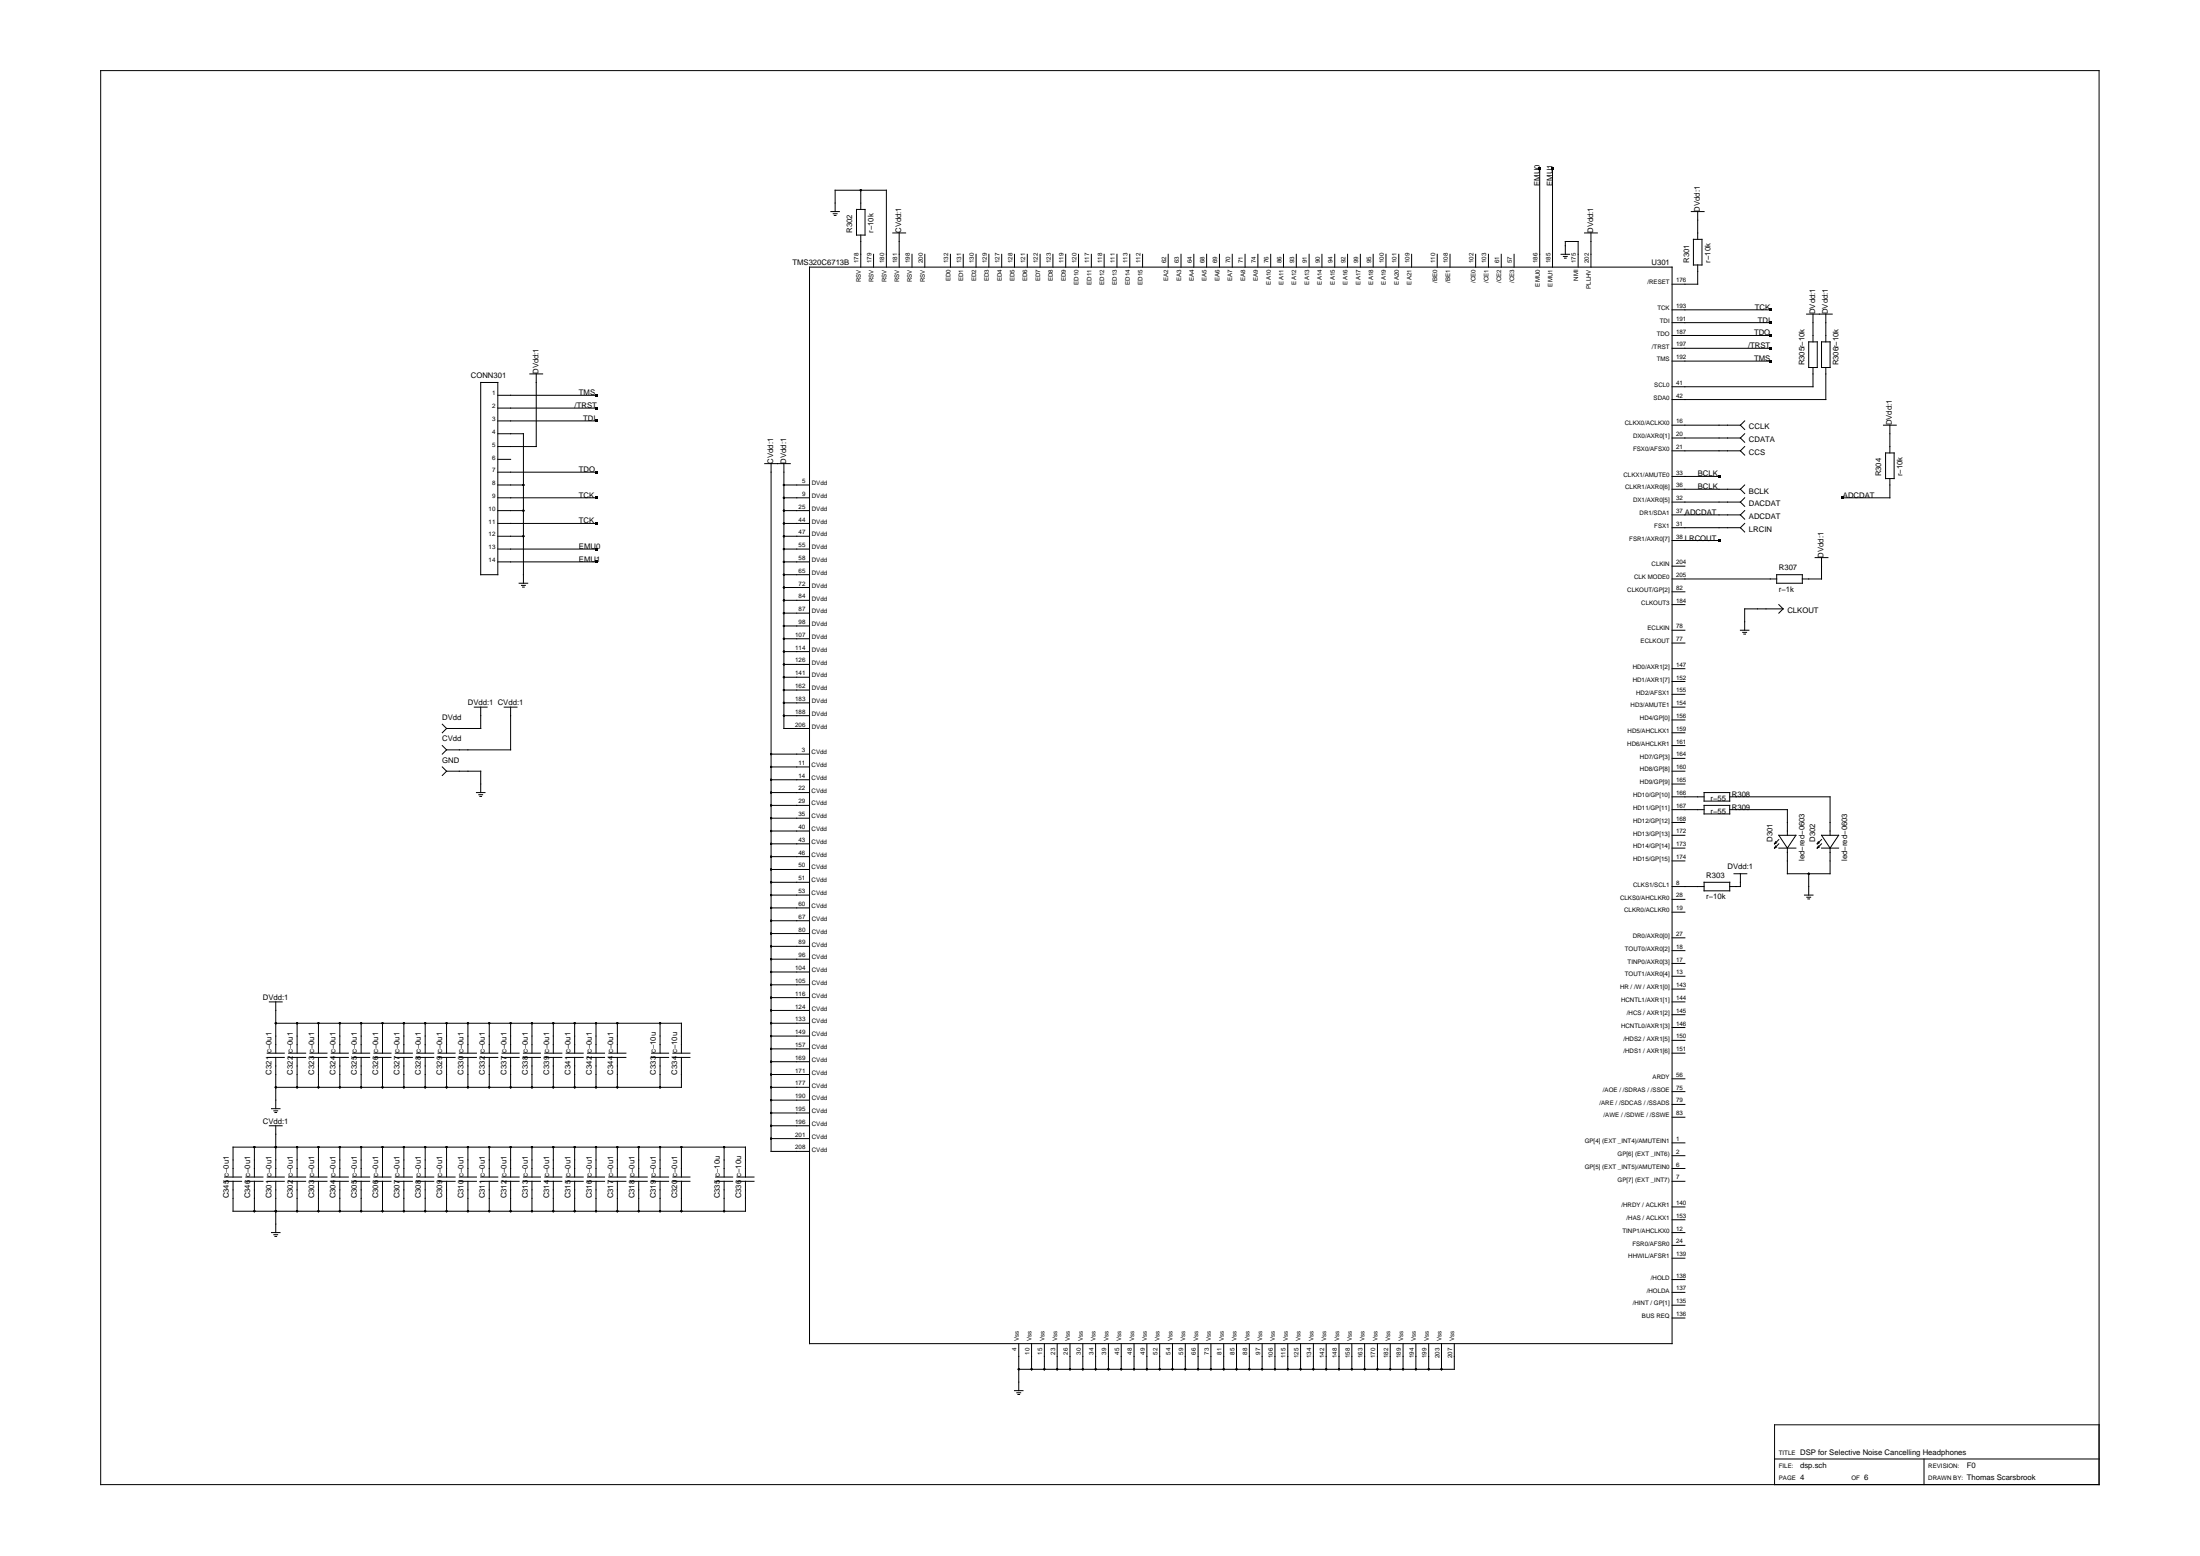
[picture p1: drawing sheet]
<svg xmlns="http://www.w3.org/2000/svg" width="420mm" height="297mm" viewBox="0 0 420 297" stroke-linecap="round" stroke-linejoin="round" font-family="sans-serif">
<g fill="none" stroke="#000" stroke-width=".19">
<path d="M19.2 13.5h381.7v269.9h-381.7zM163.6 40h1.6v4.9h-1.6zM164.4 36.3v3.7M294.1 32.2v18.8M296.5 32.2v18.8M154.6 51h164.7v205.5h-164.7zM158.7 40.4h1.6M159.1 40.8h.8M159.3 41.1h.4M159.5 40.4v-4.1h9.8v14.7M164.4 44.9v6.1M166.8 48.5v2.5"/>
<path d="M170.5 44.5h2.5M171.7 44.5v6.5M174.2 48.5v2.5M176.6 48.5v2.5M181.5 48.5v2.5M184 48.5v2.5M186.4 48.5v2.5M188.9 48.5v2.5M191.3 48.5v2.5M193.7 48.5v2.5M196.2 48.5v2.5M198.6 48.5v2.5"/>
<path d="M201.1 48.5v2.5M203.5 48.5v2.5M206 48.5v2.5M208.4 48.5v2.5M210.9 48.5v2.5M213.3 48.5v2.5M215.8 48.5v2.5M218.2 48.5v2.5M223.1 48.5v2.5M225.6 48.5v2.5M228 48.5v2.5M230.4 48.5v2.5"/>
<path d="M232.9 48.5v2.5M235.3 48.5v2.5M237.8 48.5v2.5M240.2 48.5v2.5M242.7 48.5v2.5M245.1 48.5v2.5M247.6 48.5v2.5M250 48.5v2.5M252.5 48.5v2.5M254.9 48.5v2.5M257.4 48.5v2.5M259.8 48.5v2.5"/>
<path d="M262.2 48.5v2.5M264.7 48.5v2.5M267.1 48.5v2.5M269.6 48.5v2.5M274.5 48.5v2.5M276.9 48.5v2.5M281.8 48.5v2.5M284.3 48.5v2.5M286.7 48.5v2.5M289.2 48.5v2.5M298.1 48.5h1.7M298.6 49h.7"/>
<path d="M298.8 49.3h.3M298.9 48.5v-2.4h2.5v4.9M302.6 44.5h2.5M303.8 44.5v6.5M319.3 59.1h18.8M323 40.4h2.5M323.4 45.7h1.6v4.9h-1.6zM324.2 50.6v3.7h-4.9M324.2 40.4v5.3M345 60h4.9M346.2 60v5.3M348.7 60v5.3"/>
<path d="M91.8 73h3.3v36.7h-3.3zM95.1 75.5h18.7M95.1 77.9h18.7M101.2 71.4h2.4M102.4 71.4v13.8h-7.3M319.3 61.6h18.8M319.3 64h18.8M319.3 66.5h18.8M319.3 68.9h18.8M345.4 65.3h1.7v4.9h-1.7zM346.2 70.2v3.6h-26.9M347.9 65.3h1.6v4.9h-1.6z"/>
<path d="M348.7 70.2v6.1h-29.4M95.1 80.4h18.7M95.1 82.8h4.9v28.5M95.1 87.7h2.4M95.1 90.1h18.7M95.1 92.6h4.9M95.1 95h18.7M95.1 97.5h4.9M95.1 99.9h18.7M146 88.5h4.9M147.3 88.5v131.3h7.3M149.7 92.6h4.9"/>
<path d="M149.7 95h4.9M149.7 97.5h4.9M149.7 99.9h4.9M149.7 88.5v50.6h4.9M319.3 81.2h13.1M319.3 86.1h13.1M319.3 83.6h13.1M319.3 93.4h13.1M319.3 98.3h13.1M319.3 95.8h13.1M319.3 91h9M332.4 83.6l.8 .8"/>
<path d="M332.4 86.1l.8 .8M332.4 81.2l.8 .8M332.4 93.4l.8 .8M332.4 98.3l.8 .8M332.4 95.8l.8 .9M333.2 82.8l-.8 .8M333.2 85.2l-.8 .9M333.2 80.4l-.8 .8M333.2 92.6l-.8 .8M333.2 97.5l-.8 .8M333.2 99.9l-.8 .8M333.2 95l-.8 .8"/>
<path d="M359.7 81.2h2.4M360.1 86.5h1.6v4.9h-1.6zM360.9 91.4v3.6h-8.9M360.9 81.2v5.3M95.1 102.4h4.9M95.1 104.8h18.7M95.1 107.3h18.7M99.1 111.3h1.7M99.6 111.7h.7M99.8 112.1h.3M149.7 102.4h4.9M149.7 104.8h4.9"/>
<path d="M149.7 107.3h4.9M149.7 109.7h4.9M149.7 112.2h4.9M149.7 114.6h4.9M149.7 117h4.9M149.7 119.5h4.9M319.3 108.1h2.5M319.3 110.5h20M319.3 115.4h2.5M319.3 113h2.5M319.3 103.2h9M319.3 100.7h13.1"/>
<path d="M332.4 100.7l.8 .9M339.3 109.7h4.9v1.6h-4.9zM339.7 115.4l.8 .8M340.5 116.2h-7.3v4.1M340.5 116.2l-.8 .8M346.7 106.4h2.4M347.9 106.4v4.1h-3.7M84.5 138.3l.8 .8M85.3 139.1l-.8 .8M90.6 135h2.4M91.8 135v4.1h-6.5M96.3 135h2.4"/>
<path d="M97.5 135v8.1h-12.2M149.7 129.3h4.9M149.7 131.7h4.9M149.7 134.2h4.9M149.7 136.6h4.9M149.7 126.8h4.9M149.7 121.9h4.9M149.7 124.4h4.9M319.3 135h2.5M319.3 139.9h2.5M319.3 137.4h2.5M319.3 132.5h2.5"/>
<path d="M319.3 130.1h2.5M319.3 122.8h2.5M319.3 120.3h2.5M319.3 127.7h2.5M332.4 120.3h1.6M332.8 120.7h.8M333 121h.4M84.5 146.4l.8 .8M84.5 142.3l.8 .8M85.3 147.2h6.5v4.1M85.3 147.2l-.8 .8M85.3 143.1l-.8 .9"/>
<path d="M91 151.3h1.6M91.4 151.7h.8M91.6 152h.4M147.3 151.3h7.3M147.3 144h7.3M147.3 146.4h7.3M147.3 148.9h7.3M147.3 153.7h7.3M147.3 156.2h7.3M147.3 158.6h7.3M319.3 147.2h2.5M319.3 159.5h2.5"/>
<path d="M319.3 154.6h6.2M319.3 144.8h2.5M319.3 152.1h6.2M319.3 157h2.5M319.3 149.7h2.5M319.3 142.3h2.5M325.5 151.3h4.8v1.6h-4.8zM325.5 153.7h4.8v1.7h-4.8zM330.3 154.6h11.1v4.9M330.3 152.1h19.2v7.4M339.7 159.5h3.3l-1.6 2.4zM347.9 159.5h3.2l-1.6 2.4z"/>
<path d="M147.3 161.1h7.3M147.3 163.5h7.3M147.3 166h7.3M147.3 168.4h7.3M147.3 170.9h7.3M147.3 173.3h7.3M147.3 175.8h7.3M147.3 178.2h7.3M319.3 164.3h2.5M319.3 161.9h2.5M319.3 169.2h6.2M319.3 174.1h2.5"/>
<path d="M319.3 179h2.5M319.3 171.7h2.5M325.5 168.4h4.8v1.7h-4.8zM331.2 166.8h2.4M332.4 166.8v2.4h-2.1M339.1 161.5l-.2 .4M339.1 160.7l-.2 .4M339.3 161.7l-.4 .2M339.3 160.9l-.4 .2M339.7 161.9h3.3M339.7 160.3l-.8 .8M339.7 161.1l-.8 .8"/>
<path d="M341.4 161.9v4.9h8.1v-4.9M344.6 170.9h1.6M345.1 171.3h.7M345.3 171.6h.3M345.4 166.8v4.1M347.3 161.5l-.2 .4M347.3 160.7l-.2 .4M347.5 161.7l-.4 .2M347.5 160.9l-.4 .2M347.9 161.9h3.2M347.9 160.3l-.8 .8M347.9 161.1l-.8 .8"/>
<path d="M51.4 191.3h2.5M52.7 195.3h77.4v5.7M52.7 191.3v9.7M56.7 195.3v5.7M60.8 195.3v5.7M64.9 195.3v5.7M69 195.3v5.7M73.1 195.3v5.7M77.1 195.3v5.7M81.2 195.3v5.7M85.3 195.3v5.7M89.4 195.3v5.7"/>
<path d="M93.4 195.3v5.7M97.5 195.3v5.7M101.6 195.3v5.7M105.7 195.3v5.7M109.7 195.3v5.7M113.8 195.3v5.7M117.9 195.3v5.7M126.1 195.3v5.7M147.3 180.7h7.3M147.3 183.1h7.3M147.3 185.6h7.3M147.3 195.3h7.3"/>
<path d="M147.3 197.8h7.3M147.3 188h7.3M147.3 190.4h7.3M147.3 192.9h7.3M319.3 186.4h2.5M319.3 198.6h2.5M319.3 193.7h2.5M319.3 181.5h2.5M319.3 183.9h2.5M319.3 196.2h2.5M319.3 191.3h2.5M319.3 188.8h2.5"/>
<path d="M48.6 219v5.7M51 201h3.3M51 201.9h3.3M51.4 214.9h2.5M51.8 211.6h1.7M52.3 212.1h.7M52.5 212.4h.3M52.7 201.9v9.7M52.7 214.9v9.8M55.1 201h3.3M55.1 201.9h3.3M56.7 201.9v5.7"/>
<path d="M56.7 219v5.7M59.2 201h3.2M59.2 201.9h3.2M60.8 201.9v5.7M60.8 219v5.7M63.3 201h3.2M63.3 201.9h3.2M64.9 201.9v5.7M64.9 219v5.7M67.3 201h3.3M67.3 201.9h3.3M69 201.9v5.7"/>
<path d="M69 219v5.7M71.4 201h3.3M71.4 201.9h3.3M73.1 201.9v5.7M73.1 219v5.7M75.5 201h3.3M75.5 201.9h3.3M77.1 201.9v5.7M77.1 219v5.7M79.6 201h3.2M79.6 201.9h3.2M81.2 201.9v5.7"/>
<path d="M81.2 219v5.7M83.7 201h3.2M83.7 201.9h3.2M85.3 201.9v5.7M85.3 219v5.7M87.7 201h3.3M87.7 201.9h3.3M89.4 201.9v5.7M89.4 219v5.7M91.8 201h3.3M91.8 201.9h3.3M93.4 201.9v5.7"/>
<path d="M93.4 219v5.7M95.9 201h3.2M95.9 201.9h3.2M97.5 201.9v5.7M97.5 219v5.7M100 201h3.2M100 201.9h3.2M101.6 201.9v5.7M101.6 219v5.7M104 201h3.3M104 201.9h3.3M105.7 201.9v5.7"/>
<path d="M105.7 219v5.7M108.1 201h3.3M108.1 201.9h3.3M109.7 201.9v5.7M109.7 219v5.7M112.2 201h3.3M112.2 201.9h3.3M113.8 201.9v5.7M113.8 219v5.7M116.3 201h3.2M116.3 201.9h3.2M117.9 201.9v5.7"/>
<path d="M117.9 219v5.7M122 219v5.7M124.4 201h3.3M124.4 201.9h3.3M126.1 201.9v5.7M126.1 219v5.7M128.5 201h3.3M128.5 201.9h3.3M130.1 201.9v5.7h-77.4M130.1 219v5.7M138.3 219v5.7M147.3 200.2h7.3"/>
<path d="M147.3 202.7h7.3M147.3 205.1h7.3M147.3 207.6h7.3M147.3 210h7.3M147.3 212.5h7.3M147.3 214.9h7.3M147.3 217.4h7.3M319.3 218.2h2.5M319.3 210.8h2.5M319.3 213.3h2.5M319.3 208.4h2.5M319.3 205.9h2.5"/>
<path d="M319.3 201h2.5M42.9 225.5h3.2M42.9 224.7h3.2M44.5 225.5v5.7h97.9v-5.7M44.5 224.7v-5.7h97.9v5.7M47 225.5h3.2M47 224.7h3.2M48.6 225.5v5.7M51 225.5h3.3M51 224.7h3.3M51.8 235.3h1.7M52.3 235.7h.7"/>
<path d="M52.5 236h.3M52.7 225.5v9.8M55.1 225.5h3.3M55.1 224.7h3.3M56.7 225.5v5.7M59.2 225.5h3.2M59.2 224.7h3.2M60.8 225.5v5.7M63.3 225.5h3.2M63.3 224.7h3.2M64.9 225.5v5.7M67.3 225.5h3.3"/>
<path d="M67.3 224.7h3.3M69 225.5v5.7M71.4 225.5h3.3M71.4 224.7h3.3M73.1 225.5v5.7M75.5 225.5h3.3M75.5 224.7h3.3M77.1 225.5v5.7M79.6 225.5h3.2M79.6 224.7h3.2M81.2 225.5v5.7M83.7 225.5h3.2"/>
<path d="M83.7 224.7h3.2M85.3 225.5v5.7M87.7 225.5h3.3M87.7 224.7h3.3M89.4 225.5v5.7M91.8 225.5h3.3M91.8 224.7h3.3M93.4 225.5v5.7M95.9 225.5h3.2M95.9 224.7h3.2M97.5 225.5v5.7M100 225.5h3.2"/>
<path d="M100 224.7h3.2M101.6 225.5v5.7M104 225.5h3.3M104 224.7h3.3M105.7 225.5v5.7M108.1 225.5h3.3M108.1 224.7h3.3M109.7 225.5v5.7M112.2 225.5h3.3M112.2 224.7h3.3M113.8 225.5v5.7M116.3 225.5h3.2"/>
<path d="M116.3 224.7h3.2M117.9 225.5v5.7M120.4 225.5h3.2M120.4 224.7h3.2M122 225.5v5.7M124.4 225.5h3.3M124.4 224.7h3.3M126.1 225.5v5.7M128.5 225.5h3.3M128.5 224.7h3.3M130.1 225.5v5.7M136.7 225.5h3.2"/>
<path d="M136.7 224.7h3.2M138.3 225.5v5.7M140.7 225.5h3.3M140.7 224.7h3.3M319.3 223.1h2.5M319.3 220.6h2.5M319.3 225.5h2.5M319.3 232.9h2.5M319.3 235.3h2.5M319.3 230.4h2.5M319.3 237.7h2.5M194.6 256.5v9"/>
<path d="M197 256.5v4.9M199.5 256.5v4.9M201.9 256.5v4.9M204.3 256.5v4.9M206.8 256.5v4.9M209.2 256.5v4.9M211.7 256.5v4.9M214.1 256.5v4.9M216.6 256.5v4.9M219 256.5v4.9M221.5 256.5v4.9M223.9 256.5v4.9"/>
<path d="M226.4 256.5v4.9M228.8 256.5v4.9M231.3 256.5v4.9M233.7 256.5v4.9M236.2 256.5v4.9M238.6 256.5v4.9M241 256.5v4.9M243.5 256.5v4.9M245.9 256.5v4.9M248.4 256.5v4.9M250.8 256.5v4.9M253.3 256.5v4.9"/>
<path d="M255.7 256.5v4.9M258.2 256.5v4.9M260.6 256.5v4.9M263.1 256.5v4.9M265.5 256.5v4.9M268 256.5v4.9M270.4 256.5v4.9M272.9 256.5v4.9M275.3 256.5v4.9M277.7 256.5v4.9h-83.1M319.3 240.2h2.5M319.3 244.3h2.5"/>
<path d="M319.3 246.7h2.5M319.3 251.6h2.5M319.3 249.2h2.5M193.7 265.5h1.7M194.2 265.9h.7M194.4 266.2h.3M338.9 278.5h62M367.4 278.5v4.9M400.9 272h-62v11.4"/>
</g>
<g fill="#000">
<path d="M293.8 32h.5v.5h-.5zM296.3 32h.4v.5h-.4zM337.8 58.9h.5v.5h-.5zM113.6 77.7h.5v.4h-.5zM113.6 75.2h.5v.5h-.5zM337.8 66.2h.5v.5h-.5zM337.8 68.7h.5v.5h-.5zM337.8 61.4h.5v.4h-.5zM337.8 63.8h.5v.5h-.5zM113.6 80.1h.5v.5h-.5zM113.6 94.8h.5v.5h-.5zM113.6 89.9h.5v.5h-.5z"/>
<path d="M113.6 99.7h.5v.5h-.5zM328.1 90.7h.4v.5h-.4zM351.7 94.8h.5v.5h-.5zM113.6 104.6h.5v.5h-.5zM113.6 107h.5v.5h-.5zM328.1 102.9h.4v.5h-.4z"/>
<circle cx="164.4" cy="36.3" r=".2"/>
<circle cx="100" cy="92.6" r=".2"/>
<circle cx="100" cy="97.5" r=".2"/>
<circle cx="149.7" cy="99.9" r=".2"/>
<circle cx="149.7" cy="92.6" r=".2"/>
<circle cx="149.7" cy="95" r=".2"/>
<circle cx="149.7" cy="97.5" r=".2"/>
<circle cx="100" cy="102.4" r=".2"/>
<circle cx="149.7" cy="117" r=".2"/>
<circle cx="149.7" cy="114.6" r=".2"/>
<circle cx="149.7" cy="102.4" r=".2"/>
<circle cx="149.7" cy="109.7" r=".2"/>
<circle cx="149.7" cy="104.8" r=".2"/>
<circle cx="149.7" cy="107.3" r=".2"/>
<circle cx="149.7" cy="112.2" r=".2"/>
<circle cx="149.7" cy="119.5" r=".2"/>
<circle cx="149.7" cy="129.3" r=".2"/>
<circle cx="149.7" cy="124.4" r=".2"/>
<circle cx="149.7" cy="136.6" r=".2"/>
<circle cx="149.7" cy="121.9" r=".2"/>
<circle cx="149.7" cy="134.2" r=".2"/>
<circle cx="149.7" cy="131.7" r=".2"/>
<circle cx="149.7" cy="126.8" r=".2"/>
<circle cx="147.3" cy="153.7" r=".2"/>
<circle cx="147.3" cy="156.2" r=".2"/>
<circle cx="147.3" cy="158.6" r=".2"/>
<circle cx="147.3" cy="148.9" r=".2"/>
<circle cx="147.3" cy="146.4" r=".2"/>
<circle cx="147.3" cy="151.3" r=".2"/>
<circle cx="147.3" cy="144" r=".2"/>
<circle cx="147.3" cy="175.8" r=".2"/>
<circle cx="147.3" cy="163.5" r=".2"/>
<circle cx="147.3" cy="178.2" r=".2"/>
<circle cx="147.3" cy="166" r=".2"/>
<circle cx="147.3" cy="168.4" r=".2"/>
<circle cx="147.3" cy="170.9" r=".2"/>
<circle cx="147.3" cy="161.1" r=".2"/>
<circle cx="147.3" cy="173.3" r=".2"/>
<circle cx="345.4" cy="166.8" r=".2"/>
<circle cx="52.7" cy="195.3" r=".2"/>
<circle cx="56.7" cy="195.3" r=".2"/>
<circle cx="60.8" cy="195.3" r=".2"/>
<circle cx="64.9" cy="195.3" r=".2"/>
<circle cx="69" cy="195.3" r=".2"/>
<circle cx="73.1" cy="195.3" r=".2"/>
<circle cx="77.1" cy="195.3" r=".2"/>
<circle cx="81.2" cy="195.3" r=".2"/>
<circle cx="85.3" cy="195.3" r=".2"/>
<circle cx="89.4" cy="195.3" r=".2"/>
<circle cx="93.4" cy="195.3" r=".2"/>
<circle cx="97.5" cy="195.3" r=".2"/>
<circle cx="101.6" cy="195.3" r=".2"/>
<circle cx="105.7" cy="195.3" r=".2"/>
<circle cx="109.7" cy="195.3" r=".2"/>
<circle cx="113.8" cy="195.3" r=".2"/>
<circle cx="117.9" cy="195.3" r=".2"/>
<circle cx="126.1" cy="195.3" r=".2"/>
<circle cx="147.3" cy="190.4" r=".2"/>
<circle cx="147.3" cy="188" r=".2"/>
<circle cx="147.3" cy="180.7" r=".2"/>
<circle cx="147.3" cy="192.9" r=".2"/>
<circle cx="147.3" cy="183.1" r=".2"/>
<circle cx="147.3" cy="195.3" r=".2"/>
<circle cx="147.3" cy="197.8" r=".2"/>
<circle cx="147.3" cy="185.6" r=".2"/>
<circle cx="48.6" cy="219" r=".2"/>
<circle cx="52.7" cy="219" r=".2"/>
<circle cx="52.7" cy="207.6" r=".2"/>
<circle cx="56.7" cy="219" r=".2"/>
<circle cx="56.7" cy="207.6" r=".2"/>
<circle cx="60.8" cy="219" r=".2"/>
<circle cx="60.8" cy="207.6" r=".2"/>
<circle cx="64.9" cy="219" r=".2"/>
<circle cx="64.9" cy="207.6" r=".2"/>
<circle cx="69" cy="219" r=".2"/>
<circle cx="69" cy="207.6" r=".2"/>
<circle cx="73.1" cy="219" r=".2"/>
<circle cx="73.1" cy="207.6" r=".2"/>
<circle cx="77.1" cy="219" r=".2"/>
<circle cx="77.1" cy="207.6" r=".2"/>
<circle cx="81.2" cy="219" r=".2"/>
<circle cx="81.2" cy="207.6" r=".2"/>
<circle cx="85.3" cy="219" r=".2"/>
<circle cx="85.3" cy="207.6" r=".2"/>
<circle cx="89.4" cy="219" r=".2"/>
<circle cx="89.4" cy="207.6" r=".2"/>
<circle cx="93.4" cy="219" r=".2"/>
<circle cx="93.4" cy="207.6" r=".2"/>
<circle cx="97.5" cy="219" r=".2"/>
<circle cx="97.5" cy="207.6" r=".2"/>
<circle cx="101.6" cy="219" r=".2"/>
<circle cx="101.6" cy="207.6" r=".2"/>
<circle cx="105.7" cy="219" r=".2"/>
<circle cx="105.7" cy="207.6" r=".2"/>
<circle cx="109.7" cy="219" r=".2"/>
<circle cx="109.7" cy="207.6" r=".2"/>
<circle cx="113.8" cy="219" r=".2"/>
<circle cx="113.8" cy="207.6" r=".2"/>
<circle cx="117.9" cy="219" r=".2"/>
<circle cx="117.9" cy="207.6" r=".2"/>
<circle cx="122" cy="219" r=".2"/>
<circle cx="126.1" cy="219" r=".2"/>
<circle cx="126.1" cy="207.6" r=".2"/>
<circle cx="130.1" cy="219" r=".2"/>
<circle cx="138.3" cy="219" r=".2"/>
<circle cx="147.3" cy="217.4" r=".2"/>
<circle cx="147.3" cy="210" r=".2"/>
<circle cx="147.3" cy="212.5" r=".2"/>
<circle cx="147.3" cy="202.7" r=".2"/>
<circle cx="147.3" cy="200.2" r=".2"/>
<circle cx="147.3" cy="205.1" r=".2"/>
<circle cx="147.3" cy="207.6" r=".2"/>
<circle cx="147.3" cy="214.9" r=".2"/>
<circle cx="48.6" cy="231.2" r=".2"/>
<circle cx="52.7" cy="231.2" r=".2"/>
<circle cx="56.7" cy="231.2" r=".2"/>
<circle cx="60.8" cy="231.2" r=".2"/>
<circle cx="64.9" cy="231.2" r=".2"/>
<circle cx="69" cy="231.2" r=".2"/>
<circle cx="73.1" cy="231.2" r=".2"/>
<circle cx="77.1" cy="231.2" r=".2"/>
<circle cx="81.2" cy="231.2" r=".2"/>
<circle cx="85.3" cy="231.2" r=".2"/>
<circle cx="89.4" cy="231.2" r=".2"/>
<circle cx="93.4" cy="231.2" r=".2"/>
<circle cx="97.5" cy="231.2" r=".2"/>
<circle cx="101.6" cy="231.2" r=".2"/>
<circle cx="105.7" cy="231.2" r=".2"/>
<circle cx="109.7" cy="231.2" r=".2"/>
<circle cx="113.8" cy="231.2" r=".2"/>
<circle cx="117.9" cy="231.2" r=".2"/>
<circle cx="122" cy="231.2" r=".2"/>
<circle cx="126.1" cy="231.2" r=".2"/>
<circle cx="130.1" cy="231.2" r=".2"/>
<circle cx="138.3" cy="231.2" r=".2"/>
<circle cx="194.6" cy="261.4" r=".2"/>
<circle cx="197" cy="261.4" r=".2"/>
<circle cx="199.5" cy="261.4" r=".2"/>
<circle cx="201.9" cy="261.4" r=".2"/>
<circle cx="204.3" cy="261.4" r=".2"/>
<circle cx="206.8" cy="261.4" r=".2"/>
<circle cx="209.2" cy="261.4" r=".2"/>
<circle cx="211.7" cy="261.4" r=".2"/>
<circle cx="214.1" cy="261.4" r=".2"/>
<circle cx="216.6" cy="261.4" r=".2"/>
<circle cx="219" cy="261.4" r=".2"/>
<circle cx="221.5" cy="261.4" r=".2"/>
<circle cx="223.9" cy="261.4" r=".2"/>
<circle cx="226.4" cy="261.4" r=".2"/>
<circle cx="228.8" cy="261.4" r=".2"/>
<circle cx="231.3" cy="261.4" r=".2"/>
<circle cx="233.7" cy="261.4" r=".2"/>
<circle cx="236.2" cy="261.4" r=".2"/>
<circle cx="238.6" cy="261.4" r=".2"/>
<circle cx="241" cy="261.4" r=".2"/>
<circle cx="243.5" cy="261.4" r=".2"/>
<circle cx="245.9" cy="261.4" r=".2"/>
<circle cx="248.4" cy="261.4" r=".2"/>
<circle cx="250.8" cy="261.4" r=".2"/>
<circle cx="253.3" cy="261.4" r=".2"/>
<circle cx="255.7" cy="261.4" r=".2"/>
<circle cx="258.2" cy="261.4" r=".2"/>
<circle cx="260.6" cy="261.4" r=".2"/>
<circle cx="263.1" cy="261.4" r=".2"/>
<circle cx="265.5" cy="261.4" r=".2"/>
<circle cx="268" cy="261.4" r=".2"/>
<circle cx="270.4" cy="261.4" r=".2"/>
<circle cx="272.9" cy="261.4" r=".2"/>
<circle cx="275.3" cy="261.4" r=".2"/>
</g>
<g font-size="1.5">
<text x="294.1" y="35.5" transform="rotate(-90 294.1 35.5)">EMU0</text>
<text x="296.5" y="35.5" transform="rotate(-90 296.5 35.5)">EMU1</text>
<text x="324.6" y="40.4" transform="rotate(-90 324.6 40.4)">DVdd:1</text>
<text x="162.8" y="44.5" transform="rotate(-90 162.8 44.5)">R302</text>
<text x="166.8" y="44.5" transform="rotate(-90 166.8 44.5)">r−10k</text>
<text x="172.1" y="44.5" transform="rotate(-90 172.1 44.5)">CVdd:1</text>
<text x="304.2" y="44.5" transform="rotate(-90 304.2 44.5)">DVdd:1</text>
<text x="151.3" y="50.6">TMS320C6713B</text>
<text x="315.4" y="50.6">U301</text>
<text x="322.6" y="50.2" transform="rotate(-90 322.6 50.2)">R301</text>
<text x="326.7" y="50.2" transform="rotate(-90 326.7 50.2)">r−10k</text>
<text x="335.1" y="59.1">TCK</text>
<text x="346.7" y="60" transform="rotate(-90 346.7 60)">DVdd:1</text>
<text x="349.1" y="60" transform="rotate(-90 349.1 60)">DVdd:1</text>
<text x="335" y="64">TDO</text>
<text x="335.7" y="61.6">TDI</text>
<text x="102.8" y="71.4" transform="rotate(-90 102.8 71.4)">DVdd:1</text>
<text x="333.8" y="66.5">/TRST</text>
<text x="335" y="68.9">TMS</text>
<text x="344.6" y="69.8" transform="rotate(-90 344.6 69.8)">R305r−10k</text>
<text x="351.1" y="69.8" transform="rotate(-90 351.1 69.8)">R306r−10k</text>
<text x="89.9" y="72.2">CONN301</text>
<text x="109.7" y="77.9">/TRST</text>
<text x="110.6" y="75.5">TMS</text>
<text x="111.4" y="80.4">TDI</text>
<text x="334" y="82">CCLK</text>
<text x="361.3" y="81.2" transform="rotate(-90 361.3 81.2)">DVdd:1</text>
<text x="147.7" y="88.5" transform="rotate(-90 147.7 88.5)">CVdd:1</text>
<text x="150.1" y="88.5" transform="rotate(-90 150.1 88.5)">DVdd:1</text>
<text x="334" y="84.4">CDATA</text>
<text x="334" y="86.9">CCS</text>
<text x="110.6" y="95">TCK</text>
<text x="110.6" y="90.1">TDO</text>
<text x="324.2" y="93.4">BCLK</text>
<text x="324.2" y="91">BCLK</text>
<text x="334" y="94.2">BCLK</text>
<text x="352" y="95">ADCDAT</text>
<text x="359.3" y="91" transform="rotate(-90 359.3 91)">R304</text>
<text x="363.4" y="91" transform="rotate(-90 363.4 91)">r−10k</text>
<text x="110.6" y="99.9">TCK</text>
<text x="321.8" y="98.3">ADCDAT</text>
<text x="334" y="99.1">ADCDAT</text>
<text x="334" y="101.6">LRCIN</text>
<text x="334" y="96.7">DACDAT</text>
<text x="110.6" y="104.8">EMU0</text>
<text x="110.6" y="107.3">EMU1</text>
<text x="321.8" y="103.2">LRCOUT</text>
<text x="348.3" y="106.5" transform="rotate(-90 348.3 106.5)">DVdd:1</text>
<text x="339.7" y="108.9">R307</text>
<text x="339.7" y="113">r−1k</text>
<text x="341.4" y="117">CLKOUT</text>
<text x="84.5" y="137.4">DVdd</text>
<text x="89.4" y="134.6">DVdd:1 CVdd:1</text>
<text x="84.5" y="141.5">CVdd</text>
<text x="84.5" y="145.6">GND</text>
<text x="326.7" y="152.9">r−55</text>
<text x="326.7" y="155.4">r−55</text>
<text x="330.8" y="152.1">R308</text>
<text x="330.8" y="154.6">R309</text>
<text x="338.5" y="160.7" transform="rotate(-90 338.5 160.7)">D301</text>
<text x="346.7" y="160.7" transform="rotate(-90 346.7 160.7)">D302</text>
<text x="325.9" y="167.6">R303</text>
<text x="329.9" y="165.8">DVdd:1</text>
<text x="344.6" y="164.3" transform="rotate(-90 344.6 164.3)">led−red−0603</text>
<text x="352.8" y="164.3" transform="rotate(-90 352.8 164.3)">led−red−0603</text>
<text x="325.9" y="171.7">r−10k</text>
<text x="50.2" y="190.9">DVdd:1</text>
<text x="51.8" y="205.1" transform="rotate(-90 51.8 205.1)">C321 c−0u1</text>
<text x="55.9" y="205.1" transform="rotate(-90 55.9 205.1)">C322 c−0u1</text>
<text x="60" y="205.1" transform="rotate(-90 60 205.1)">C323 c−0u1</text>
<text x="64.1" y="205.1" transform="rotate(-90 64.1 205.1)">C324 c−0u1</text>
<text x="68.2" y="205.1" transform="rotate(-90 68.2 205.1)">C325 c−0u1</text>
<text x="72.2" y="205.1" transform="rotate(-90 72.2 205.1)">C326 c−0u1</text>
<text x="76.3" y="205.1" transform="rotate(-90 76.3 205.1)">C327 c−0u1</text>
<text x="80.4" y="205.1" transform="rotate(-90 80.4 205.1)">C328 c−0u1</text>
<text x="84.5" y="205.1" transform="rotate(-90 84.5 205.1)">C329 c−0u1</text>
<text x="88.5" y="205.1" transform="rotate(-90 88.5 205.1)">C330 c−0u1</text>
<text x="92.6" y="205.1" transform="rotate(-90 92.6 205.1)">C332 c−0u1</text>
<text x="96.7" y="205.1" transform="rotate(-90 96.7 205.1)">C337 c−0u1</text>
<text x="100.8" y="205.1" transform="rotate(-90 100.8 205.1)">C338 c−0u1</text>
<text x="104.9" y="205.1" transform="rotate(-90 104.9 205.1)">C339 c−0u1</text>
<text x="108.9" y="205.1" transform="rotate(-90 108.9 205.1)">C341 c−0u1</text>
<text x="113" y="205.1" transform="rotate(-90 113 205.1)">C342 c−0u1</text>
<text x="117.1" y="205.1" transform="rotate(-90 117.1 205.1)">C344 c−0u1</text>
<text x="125.2" y="205.1" transform="rotate(-90 125.2 205.1)">C333 c−10u</text>
<text x="129.3" y="205.1" transform="rotate(-90 129.3 205.1)">C334 c−10u</text>
<text x="50.2" y="214.5">CVdd:1</text>
<text x="43.7" y="228.8" transform="rotate(-90 43.7 228.8)">C345 c−0u1</text>
<text x="47.8" y="228.8" transform="rotate(-90 47.8 228.8)">C346 c−0u1</text>
<text x="51.8" y="228.8" transform="rotate(-90 51.8 228.8)">C301 c−0u1</text>
<text x="55.9" y="228.8" transform="rotate(-90 55.9 228.8)">C302 c−0u1</text>
<text x="60" y="228.8" transform="rotate(-90 60 228.8)">C303 c−0u1</text>
<text x="64.1" y="228.8" transform="rotate(-90 64.1 228.8)">C304 c−0u1</text>
<text x="68.2" y="228.8" transform="rotate(-90 68.2 228.8)">C305 c−0u1</text>
<text x="72.2" y="228.8" transform="rotate(-90 72.2 228.8)">C306 c−0u1</text>
<text x="76.3" y="228.8" transform="rotate(-90 76.3 228.8)">C307 c−0u1</text>
<text x="80.4" y="228.8" transform="rotate(-90 80.4 228.8)">C308 c−0u1</text>
<text x="84.5" y="228.8" transform="rotate(-90 84.5 228.8)">C309 c−0u1</text>
<text x="88.5" y="228.8" transform="rotate(-90 88.5 228.8)">C310 c−0u1</text>
<text x="92.6" y="228.8" transform="rotate(-90 92.6 228.8)">C311 c−0u1</text>
<text x="96.7" y="228.8" transform="rotate(-90 96.7 228.8)">C312 c−0u1</text>
<text x="100.8" y="228.8" transform="rotate(-90 100.8 228.8)">C313 c−0u1</text>
<text x="104.9" y="228.8" transform="rotate(-90 104.9 228.8)">C314 c−0u1</text>
<text x="108.9" y="228.8" transform="rotate(-90 108.9 228.8)">C315 c−0u1</text>
<text x="113" y="228.8" transform="rotate(-90 113 228.8)">C316 c−0u1</text>
<text x="117.1" y="228.8" transform="rotate(-90 117.1 228.8)">C317 c−0u1</text>
<text x="121.2" y="228.8" transform="rotate(-90 121.2 228.8)">C318 c−0u1</text>
<text x="125.2" y="228.8" transform="rotate(-90 125.2 228.8)">C319 c−0u1</text>
<text x="129.3" y="228.8" transform="rotate(-90 129.3 228.8)">C320 c−0u1</text>
<text x="137.5" y="228.8" transform="rotate(-90 137.5 228.8)">C335 c−10u</text>
<text x="141.6" y="228.8" transform="rotate(-90 141.6 228.8)">C336 c−10u</text>
<text x="343.8" y="277.7">DSP for Selective Noise Cancelling Headphones</text>
<text x="343.8" y="280.2">dsp.sch</text>
<text x="375.6" y="280.2">F0</text>
<text x="343.8" y="282.6">4</text>
<text x="356" y="282.6">6</text>
<text x="375.6" y="282.6">Thomas Scarsbrook</text>
</g>
<g font-size="1.2">
<text x="164" y="50.2" transform="rotate(-90 164 50.2)">178</text>
<text x="164.4" y="53.9" transform="rotate(-90 164.4 53.9)">RSV</text>
<text x="166.4" y="50.2" transform="rotate(-90 166.4 50.2)">179</text>
<text x="166.8" y="53.9" transform="rotate(-90 166.8 53.9)">RSV</text>
<text x="168.9" y="50.2" transform="rotate(-90 168.9 50.2)">180</text>
<text x="169.3" y="53.9" transform="rotate(-90 169.3 53.9)">RSV</text>
<text x="171.3" y="50.2" transform="rotate(-90 171.3 50.2)">181</text>
<text x="171.7" y="53.9" transform="rotate(-90 171.7 53.9)">RSV</text>
<text x="173.8" y="50.2" transform="rotate(-90 173.8 50.2)">198</text>
<text x="174.2" y="53.9" transform="rotate(-90 174.2 53.9)">RSV</text>
<text x="176.2" y="50.2" transform="rotate(-90 176.2 50.2)">200</text>
<text x="176.6" y="53.9" transform="rotate(-90 176.6 53.9)">RSV</text>
<text x="181.1" y="50.2" transform="rotate(-90 181.1 50.2)">132</text>
<text x="181.5" y="53.7" transform="rotate(-90 181.5 53.7)">ED0</text>
<text x="183.6" y="50.2" transform="rotate(-90 183.6 50.2)">131</text>
<text x="184" y="53.7" transform="rotate(-90 184 53.7)">ED1</text>
<text x="186" y="50.2" transform="rotate(-90 186 50.2)">130</text>
<text x="186.4" y="53.7" transform="rotate(-90 186.4 53.7)">ED2</text>
<text x="188.4" y="50.2" transform="rotate(-90 188.4 50.2)">129</text>
<text x="188.9" y="53.7" transform="rotate(-90 188.9 53.7)">ED3</text>
<text x="190.9" y="50.2" transform="rotate(-90 190.9 50.2)">127</text>
<text x="191.3" y="53.7" transform="rotate(-90 191.3 53.7)">ED4</text>
<text x="193.3" y="50.2" transform="rotate(-90 193.3 50.2)">128</text>
<text x="193.7" y="53.7" transform="rotate(-90 193.7 53.7)">ED5</text>
<text x="195.8" y="50.2" transform="rotate(-90 195.8 50.2)">121</text>
<text x="196.2" y="53.7" transform="rotate(-90 196.2 53.7)">ED6</text>
<text x="198.2" y="50.2" transform="rotate(-90 198.2 50.2)">122</text>
<text x="198.6" y="53.7" transform="rotate(-90 198.6 53.7)">ED7</text>
<text x="200.7" y="50.2" transform="rotate(-90 200.7 50.2)">123</text>
<text x="201.1" y="53.7" transform="rotate(-90 201.1 53.7)">ED8</text>
<text x="203.1" y="50.2" transform="rotate(-90 203.1 50.2)">119</text>
<text x="203.5" y="53.7" transform="rotate(-90 203.5 53.7)">ED9</text>
<text x="205.6" y="50.2" transform="rotate(-90 205.6 50.2)">120</text>
<text x="208" y="50.2" transform="rotate(-90 208 50.2)">117</text>
<text x="210.5" y="50.2" transform="rotate(-90 210.5 50.2)">118</text>
<text x="212.9" y="50.2" transform="rotate(-90 212.9 50.2)">111</text>
<text x="215.4" y="50.2" transform="rotate(-90 215.4 50.2)">113</text>
<text x="217.8" y="50.2" transform="rotate(-90 217.8 50.2)">112</text>
<text x="222.7" y="50.2" transform="rotate(-90 222.7 50.2)">62</text>
<text x="223.1" y="53.7" transform="rotate(-90 223.1 53.7)">EA2</text>
<text x="225.1" y="50.2" transform="rotate(-90 225.1 50.2)">63</text>
<text x="225.6" y="53.7" transform="rotate(-90 225.6 53.7)">EA3</text>
<text x="227.6" y="50.2" transform="rotate(-90 227.6 50.2)">64</text>
<text x="228" y="53.7" transform="rotate(-90 228 53.7)">EA4</text>
<text x="230" y="50.2" transform="rotate(-90 230 50.2)">68</text>
<text x="230.4" y="53.7" transform="rotate(-90 230.4 53.7)">EA5</text>
<text x="232.5" y="50.2" transform="rotate(-90 232.5 50.2)">69</text>
<text x="232.9" y="53.7" transform="rotate(-90 232.9 53.7)">EA6</text>
<text x="234.9" y="50.2" transform="rotate(-90 234.9 50.2)">70</text>
<text x="235.3" y="53.7" transform="rotate(-90 235.3 53.7)">EA7</text>
<text x="237.4" y="50.2" transform="rotate(-90 237.4 50.2)">71</text>
<text x="237.8" y="53.7" transform="rotate(-90 237.8 53.7)">EA8</text>
<text x="239.8" y="50.2" transform="rotate(-90 239.8 50.2)">74</text>
<text x="240.2" y="53.7" transform="rotate(-90 240.2 53.7)">EA9</text>
<text x="242.3" y="50.2" transform="rotate(-90 242.3 50.2)">76</text>
<text x="244.7" y="50.2" transform="rotate(-90 244.7 50.2)">86</text>
<text x="247.2" y="50.2" transform="rotate(-90 247.2 50.2)">93</text>
<text x="249.6" y="50.2" transform="rotate(-90 249.6 50.2)">91</text>
<text x="252.1" y="50.2" transform="rotate(-90 252.1 50.2)">90</text>
<text x="254.5" y="50.2" transform="rotate(-90 254.5 50.2)">94</text>
<text x="256.9" y="50.2" transform="rotate(-90 256.9 50.2)">92</text>
<text x="259.4" y="50.2" transform="rotate(-90 259.4 50.2)">99</text>
<text x="261.8" y="50.2" transform="rotate(-90 261.8 50.2)">95</text>
<text x="264.3" y="50.2" transform="rotate(-90 264.3 50.2)">100</text>
<text x="266.7" y="50.2" transform="rotate(-90 266.7 50.2)">101</text>
<text x="269.2" y="50.2" transform="rotate(-90 269.2 50.2)">109</text>
<text x="274.1" y="50.2" transform="rotate(-90 274.1 50.2)">110</text>
<text x="274.5" y="54" transform="rotate(-90 274.5 54)">/BE0</text>
<text x="276.5" y="50.2" transform="rotate(-90 276.5 50.2)">108</text>
<text x="276.9" y="54" transform="rotate(-90 276.9 54)">/BE1</text>
<text x="281.4" y="50.2" transform="rotate(-90 281.4 50.2)">102</text>
<text x="283.9" y="50.2" transform="rotate(-90 283.9 50.2)">103</text>
<text x="286.3" y="50.2" transform="rotate(-90 286.3 50.2)">61</text>
<text x="288.8" y="50.2" transform="rotate(-90 288.8 50.2)">57</text>
<text x="293.6" y="50.2" transform="rotate(-90 293.6 50.2)">186</text>
<text x="296.1" y="50.2" transform="rotate(-90 296.1 50.2)">185</text>
<text x="301" y="50.2" transform="rotate(-90 301 50.2)">175</text>
<text x="301.4" y="53.6" transform="rotate(-90 301.4 53.6)">NMI</text>
<text x="303.4" y="50.2" transform="rotate(-90 303.4 50.2)">202</text>
<text x="320.1" y="53.9">176</text>
<text x="206" y="54.4" transform="rotate(-90 206 54.4)">ED10</text>
<text x="208.4" y="54.4" transform="rotate(-90 208.4 54.4)">ED11</text>
<text x="210.9" y="54.4" transform="rotate(-90 210.9 54.4)">ED12</text>
<text x="213.3" y="54.4" transform="rotate(-90 213.3 54.4)">ED13</text>
<text x="215.8" y="54.4" transform="rotate(-90 215.8 54.4)">ED14</text>
<text x="218.2" y="54.4" transform="rotate(-90 218.2 54.4)">ED15</text>
<text x="242.7" y="54.3" transform="rotate(-90 242.7 54.3)">EA10</text>
<text x="245.1" y="54.3" transform="rotate(-90 245.1 54.3)">EA11</text>
<text x="247.6" y="54.3" transform="rotate(-90 247.6 54.3)">EA12</text>
<text x="250" y="54.3" transform="rotate(-90 250 54.3)">EA13</text>
<text x="252.5" y="54.3" transform="rotate(-90 252.5 54.3)">EA14</text>
<text x="254.9" y="54.3" transform="rotate(-90 254.9 54.3)">EA15</text>
<text x="257.4" y="54.3" transform="rotate(-90 257.4 54.3)">EA16</text>
<text x="259.8" y="54.3" transform="rotate(-90 259.8 54.3)">EA17</text>
<text x="262.2" y="54.3" transform="rotate(-90 262.2 54.3)">EA18</text>
<text x="264.7" y="54.3" transform="rotate(-90 264.7 54.3)">EA19</text>
<text x="267.1" y="54.3" transform="rotate(-90 267.1 54.3)">EA20</text>
<text x="269.6" y="54.3" transform="rotate(-90 269.6 54.3)">EA21</text>
<text x="281.8" y="54.1" transform="rotate(-90 281.8 54.1)">/CE0</text>
<text x="284.3" y="54.1" transform="rotate(-90 284.3 54.1)">/CE1</text>
<text x="286.7" y="54.1" transform="rotate(-90 286.7 54.1)">/CE2</text>
<text x="289.2" y="54.1" transform="rotate(-90 289.2 54.1)">/CE3</text>
<text x="294.1" y="54.7" transform="rotate(-90 294.1 54.7)">EMU0</text>
<text x="296.5" y="54.7" transform="rotate(-90 296.5 54.7)">EMU1</text>
<text x="303.8" y="55.2" transform="rotate(-90 303.8 55.2)">PLLHV</text>
<text x="314.6" y="54.3">/RESET</text>
<text x="316.5" y="59.2">TCK</text>
<text x="320.1" y="58.8">193</text>
<text x="316.4" y="64.1">TDO</text>
<text x="317" y="61.6">TDI</text>
<text x="320.1" y="61.2">191</text>
<text x="320.1" y="63.7">187</text>
<text x="315.5" y="66.5">/TRST</text>
<text x="316.4" y="69">TMS</text>
<text x="320.1" y="66.1">197</text>
<text x="320.1" y="68.6">192</text>
<text x="94" y="75.5">1</text>
<text x="94" y="77.9">2</text>
<text x="315.8" y="76.3">SDA0</text>
<text x="315.9" y="73.9">SCL0</text>
<text x="320.1" y="73.5">41</text>
<text x="320.1" y="75.9">42</text>
<text x="94" y="80.4">3</text>
<text x="94" y="82.8">4</text>
<text x="310.3" y="81.2">CLKX0/ACLKX0</text>
<text x="311.9" y="83.7">DX0/AXR0[1]</text>
<text x="320.1" y="80.8">16</text>
<text x="320.1" y="83.2">20</text>
<text x="94" y="85.3">5</text>
<text x="94" y="87.7">6</text>
<text x="311.9" y="86.1">FSX0/AFSX0</text>
<text x="320.1" y="85.7">21</text>
<text x="94" y="90.2">7</text>
<text x="94" y="92.6">8</text>
<text x="94" y="95.1">9</text>
<text x="153.2" y="92.2">5</text>
<text x="153.2" y="94.7">9</text>
<text x="155.1" y="92.6">DVdd</text>
<text x="155.1" y="95.1">DVdd</text>
<text x="310.1" y="91">CLKX1/AMUTE0</text>
<text x="310.4" y="93.4">CLKR1/AXR0[6]</text>
<text x="311.9" y="95.9">DX1/AXR0[5]</text>
<text x="320.1" y="93">36</text>
<text x="320.1" y="95.5">32</text>
<text x="320.1" y="90.6">33</text>
<text x="93.3" y="97.5">10</text>
<text x="93.3" y="100">11</text>
<text x="152.5" y="97.1">25</text>
<text x="152.5" y="99.6">44</text>
<text x="155.1" y="97.5">DVdd</text>
<text x="155.1" y="100">DVdd</text>
<text x="313.1" y="98.3">DR1/SDA1</text>
<text x="315.9" y="100.8">FSX1</text>
<text x="320.1" y="97.9">37</text>
<text x="320.1" y="100.4">31</text>
<text x="93.3" y="102.4">12</text>
<text x="93.3" y="104.9">13</text>
<text x="93.3" y="107.3">14</text>
<text x="152.5" y="102">47</text>
<text x="152.5" y="104.5">55</text>
<text x="152.5" y="106.9">58</text>
<text x="155.1" y="102.4">DVdd</text>
<text x="155.1" y="104.9">DVdd</text>
<text x="155.1" y="107.3">DVdd</text>
<text x="311.2" y="103.2">FSR1/AXR0[7]</text>
<text x="320.1" y="107.7">204</text>
<text x="320.1" y="102.8">38</text>
<text x="152.5" y="109.3">65</text>
<text x="152.5" y="111.8">72</text>
<text x="155.1" y="109.8">DVdd</text>
<text x="155.1" y="112.2">DVdd</text>
<text x="310.8" y="113">CLKOUT/GP[2]</text>
<text x="312.1" y="110.6">CLK MODE0</text>
<text x="315.4" y="108.1">CLKIN</text>
<text x="320.1" y="110.2">205</text>
<text x="320.1" y="112.6">82</text>
<text x="152.5" y="114.2">84</text>
<text x="152.5" y="116.7">87</text>
<text x="152.5" y="119.1">98</text>
<text x="155.1" y="114.6">DVdd</text>
<text x="155.1" y="117.1">DVdd</text>
<text x="155.1" y="119.5">DVdd</text>
<text x="313.5" y="115.5">CLKOUT3</text>
<text x="320.1" y="115.1">184</text>
<text x="320.1" y="119.9">78</text>
<text x="151.9" y="121.6">107</text>
<text x="151.9" y="124">114</text>
<text x="155.1" y="122">DVdd</text>
<text x="155.1" y="124.4">DVdd</text>
<text x="313.3" y="122.8">ECLKOUT</text>
<text x="314.6" y="120.4">ECLKIN</text>
<text x="320.1" y="122.4">77</text>
<text x="151.9" y="128.9">141</text>
<text x="151.9" y="131.4">162</text>
<text x="151.9" y="126.5">126</text>
<text x="155.1" y="129.3">DVdd</text>
<text x="155.1" y="131.8">DVdd</text>
<text x="155.1" y="126.9">DVdd</text>
<text x="311.8" y="130.1">HD1/AXR1[7]</text>
<text x="311.8" y="127.7">HD0/AXR1[2]</text>
<text x="320.1" y="129.7">152</text>
<text x="320.1" y="127.3">147</text>
<text x="151.9" y="133.8">183</text>
<text x="151.9" y="136.3">188</text>
<text x="155.1" y="134.2">DVdd</text>
<text x="155.1" y="136.7">DVdd</text>
<text x="311.4" y="135">HD3/AMUTE1</text>
<text x="312.5" y="132.6">HD2/AFSX1</text>
<text x="313.2" y="137.5">HD4/GP[0]</text>
<text x="320.1" y="137.1">156</text>
<text x="320.1" y="134.6">154</text>
<text x="320.1" y="132.2">155</text>
<text x="151.9" y="138.7">206</text>
<text x="153.1" y="143.6">3</text>
<text x="155" y="144">CVdd</text>
<text x="155.1" y="139.1">DVdd</text>
<text x="310.8" y="142.4">HD6/AHCLKR1</text>
<text x="310.8" y="139.9">HD5/AHCLKX1</text>
<text x="320.1" y="139.5">159</text>
<text x="320.1" y="142">161</text>
<text x="152.5" y="146">11</text>
<text x="152.5" y="148.4">14</text>
<text x="155" y="146.4">CVdd</text>
<text x="155" y="148.9">CVdd</text>
<text x="313.2" y="144.8">HD7/GP[3]</text>
<text x="313.2" y="147.3">HD8/GP[8]</text>
<text x="313.2" y="149.7">HD9/GP[9]</text>
<text x="320.1" y="144.4">164</text>
<text x="320.1" y="146.9">160</text>
<text x="320.1" y="149.3">165</text>
<text x="152.5" y="150.9">22</text>
<text x="152.5" y="153.3">29</text>
<text x="152.5" y="155.8">35</text>
<text x="155" y="151.3">CVdd</text>
<text x="155" y="153.7">CVdd</text>
<text x="311.9" y="154.6">HD11/GP[11]</text>
<text x="311.9" y="152.2">HD10/GP[10]</text>
<text x="320.1" y="154.2">167</text>
<text x="320.1" y="151.7">166</text>
<text x="152.5" y="158.2">40</text>
<text x="152.5" y="160.7">43</text>
<text x="155" y="156.2">CVdd</text>
<text x="155" y="158.6">CVdd</text>
<text x="155" y="161.1">CVdd</text>
<text x="311.9" y="159.5">HD13/GP[13]</text>
<text x="311.9" y="161.9">HD14/GP[14]</text>
<text x="311.9" y="157.1">HD12/GP[12]</text>
<text x="320.1" y="159.1">172</text>
<text x="320.1" y="161.5">173</text>
<text x="320.1" y="156.6">168</text>
<text x="152.5" y="163.1">46</text>
<text x="152.5" y="165.6">50</text>
<text x="155" y="163.5">CVdd</text>
<text x="155" y="166">CVdd</text>
<text x="311.9" y="164.4">HD15/GP[15]</text>
<text x="320.1" y="164">174</text>
<text x="152.5" y="168">51</text>
<text x="152.5" y="170.5">53</text>
<text x="152.5" y="172.9">60</text>
<text x="155" y="168.4">CVdd</text>
<text x="155" y="170.9">CVdd</text>
<text x="155" y="173.3">CVdd</text>
<text x="309.4" y="171.7">CLKS0/AHCLKR0</text>
<text x="311.9" y="169.3">CLKS1/SCL1</text>
<text x="320.1" y="168.9">8</text>
<text x="320.1" y="173.8">19</text>
<text x="320.1" y="171.3">28</text>
<text x="152.5" y="175.4">67</text>
<text x="152.5" y="177.8">80</text>
<text x="155.1" y="175.8">CVdd</text>
<text x="155.1" y="178.3">CVdd</text>
<text x="310.2" y="174.2">CLKR0/ACLKR0</text>
<text x="311.8" y="179.1">DR0/AXR0[0]</text>
<text x="320.1" y="178.7">27</text>
<text x="151.9" y="185.2">104</text>
<text x="152.5" y="180.3">89</text>
<text x="152.5" y="182.7">96</text>
<text x="155.1" y="185.6">CVdd</text>
<text x="155.1" y="180.7">CVdd</text>
<text x="155.1" y="183.1">CVdd</text>
<text x="310.3" y="181.5">TOUT0/AXR0[2]</text>
<text x="310.8" y="184">TINP0/AXR0[3]</text>
<text x="320.1" y="181.1">18</text>
<text x="320.1" y="183.6">17</text>
<text x="151.9" y="187.6">105</text>
<text x="151.9" y="190.1">116</text>
<text x="155.1" y="188">CVdd</text>
<text x="155.1" y="190.5">CVdd</text>
<text x="309.4" y="188.9">HR / /W / AXR1[0]</text>
<text x="309.6" y="191.3">HCNTL1/AXR1[1]</text>
<text x="310.3" y="186.4">TOUT1/AXR0[4]</text>
<text x="320.1" y="186">13</text>
<text x="320.1" y="190.9">144</text>
<text x="320.1" y="188.4">143</text>
<text x="151.9" y="195">133</text>
<text x="151.9" y="197.4">149</text>
<text x="151.9" y="192.5">124</text>
<text x="155.1" y="195.4">CVdd</text>
<text x="155.1" y="197.8">CVdd</text>
<text x="155.1" y="192.9">CVdd</text>
<text x="309.6" y="196.2">HCNTL0/AXR1[3]</text>
<text x="310.7" y="193.7">/HCS / AXR1[2]</text>
<text x="320.1" y="193.3">145</text>
<text x="320.1" y="195.8">146</text>
<text x="151.9" y="199.9">157</text>
<text x="151.9" y="202.3">169</text>
<text x="155.1" y="200.3">CVdd</text>
<text x="155.1" y="202.7">CVdd</text>
<text x="310" y="201.1">/HDS1 / AXR1[6]</text>
<text x="310" y="198.6">/HDS2 / AXR1[5]</text>
<text x="320.1" y="200.7">151</text>
<text x="320.1" y="198.2">150</text>
<text x="151.9" y="204.8">171</text>
<text x="151.9" y="207.2">177</text>
<text x="151.9" y="209.7">190</text>
<text x="155.1" y="205.2">CVdd</text>
<text x="155.1" y="207.6">CVdd</text>
<text x="306.1" y="208.4">/AOE / /SDRAS / /SSOE</text>
<text x="315.6" y="206">ARDY</text>
<text x="320.1" y="208">75</text>
<text x="320.1" y="205.6">56</text>
<text x="151.9" y="212.1">195</text>
<text x="151.9" y="214.5">196</text>
<text x="155.1" y="210.1">CVdd</text>
<text x="155.1" y="212.5">CVdd</text>
<text x="155.1" y="215">CVdd</text>
<text x="305.5" y="210.9">/ARE / /SDCAS / /SSADS</text>
<text x="306.3" y="213.3">/AWE / /SDWE / /SSWE</text>
<text x="320.1" y="210.5">79</text>
<text x="320.1" y="212.9">83</text>
<text x="151.9" y="217">201</text>
<text x="151.9" y="219.4">208</text>
<text x="155.1" y="217.4">CVdd</text>
<text x="155.1" y="219.8">CVdd</text>
<text x="302.7" y="218.2">GP[4] (EXT _INT4)/AMUTEIN1</text>
<text x="308.9" y="220.7">GP[6] (EXT _INT6)</text>
<text x="320.1" y="217.8">1</text>
<text x="320.1" y="220.3">2</text>
<text x="302.7" y="223.1">GP[5] (EXT _INT5)/AMUTEIN0</text>
<text x="308.9" y="225.6">GP[7] (EXT _INT7)</text>
<text x="320.1" y="222.7">6</text>
<text x="320.1" y="225.1">7</text>
<text x="309.7" y="230.4">/HRDY / ACLKR1</text>
<text x="310.6" y="232.9">/HAS / ACLKX1</text>
<text x="320.1" y="232.5">153</text>
<text x="320.1" y="230">140</text>
<text x="309.9" y="235.3">TINP1/AHCLKX0</text>
<text x="311.8" y="237.8">FSR0/AFSR0</text>
<text x="320.1" y="234.9">12</text>
<text x="320.1" y="239.8">139</text>
<text x="320.1" y="237.4">24</text>
<text x="311" y="240.2">HHWIL/AFSR1</text>
<text x="315.3" y="244.3">/HOLD</text>
<text x="320.1" y="243.9">138</text>
<text x="311.8" y="249.2">/HINT / GP[1]</text>
<text x="313.6" y="251.6">BUS REQ</text>
<text x="314.5" y="246.8">/HOLDA</text>
<text x="320.1" y="246.3">137</text>
<text x="320.1" y="251.2">136</text>
<text x="320.1" y="248.8">135</text>
<text x="194.2" y="257.9" transform="rotate(-90 194.2 257.9)">4</text>
<text x="194.6" y="256.1" transform="rotate(-90 194.6 256.1)">Vss</text>
<text x="197" y="256.1" transform="rotate(-90 197 256.1)">Vss</text>
<text x="199.5" y="256.1" transform="rotate(-90 199.5 256.1)">Vss</text>
<text x="201.9" y="256.1" transform="rotate(-90 201.9 256.1)">Vss</text>
<text x="204.3" y="256.1" transform="rotate(-90 204.3 256.1)">Vss</text>
<text x="206.8" y="256.1" transform="rotate(-90 206.8 256.1)">Vss</text>
<text x="209.2" y="256.1" transform="rotate(-90 209.2 256.1)">Vss</text>
<text x="211.7" y="256.1" transform="rotate(-90 211.7 256.1)">Vss</text>
<text x="214.1" y="256.1" transform="rotate(-90 214.1 256.1)">Vss</text>
<text x="216.6" y="256.1" transform="rotate(-90 216.6 256.1)">Vss</text>
<text x="219" y="256.1" transform="rotate(-90 219 256.1)">Vss</text>
<text x="221.5" y="256.1" transform="rotate(-90 221.5 256.1)">Vss</text>
<text x="223.9" y="256.1" transform="rotate(-90 223.9 256.1)">Vss</text>
<text x="226.4" y="256.1" transform="rotate(-90 226.4 256.1)">Vss</text>
<text x="228.8" y="256.1" transform="rotate(-90 228.8 256.1)">Vss</text>
<text x="231.3" y="256.1" transform="rotate(-90 231.3 256.1)">Vss</text>
<text x="233.7" y="256.1" transform="rotate(-90 233.7 256.1)">Vss</text>
<text x="236.2" y="256.1" transform="rotate(-90 236.2 256.1)">Vss</text>
<text x="238.6" y="256.1" transform="rotate(-90 238.6 256.1)">Vss</text>
<text x="241" y="256.1" transform="rotate(-90 241 256.1)">Vss</text>
<text x="243.5" y="256.1" transform="rotate(-90 243.5 256.1)">Vss</text>
<text x="245.9" y="256.1" transform="rotate(-90 245.9 256.1)">Vss</text>
<text x="248.4" y="256.1" transform="rotate(-90 248.4 256.1)">Vss</text>
<text x="250.8" y="256.1" transform="rotate(-90 250.8 256.1)">Vss</text>
<text x="253.3" y="256.1" transform="rotate(-90 253.3 256.1)">Vss</text>
<text x="255.7" y="256.1" transform="rotate(-90 255.7 256.1)">Vss</text>
<text x="258.2" y="256.1" transform="rotate(-90 258.2 256.1)">Vss</text>
<text x="260.6" y="256.1" transform="rotate(-90 260.6 256.1)">Vss</text>
<text x="263.1" y="256.1" transform="rotate(-90 263.1 256.1)">Vss</text>
<text x="265.5" y="256.1" transform="rotate(-90 265.5 256.1)">Vss</text>
<text x="268" y="256.1" transform="rotate(-90 268 256.1)">Vss</text>
<text x="270.4" y="256.1" transform="rotate(-90 270.4 256.1)">Vss</text>
<text x="272.9" y="256.1" transform="rotate(-90 272.9 256.1)">Vss</text>
<text x="275.3" y="256.1" transform="rotate(-90 275.3 256.1)">Vss</text>
<text x="277.7" y="256.1" transform="rotate(-90 277.7 256.1)">Vss</text>
<text x="196.6" y="258.6" transform="rotate(-90 196.6 258.6)">10</text>
<text x="199" y="258.6" transform="rotate(-90 199 258.6)">15</text>
<text x="201.5" y="258.6" transform="rotate(-90 201.5 258.6)">23</text>
<text x="203.9" y="258.6" transform="rotate(-90 203.9 258.6)">26</text>
<text x="206.4" y="258.6" transform="rotate(-90 206.4 258.6)">30</text>
<text x="208.8" y="258.6" transform="rotate(-90 208.8 258.6)">34</text>
<text x="211.3" y="258.6" transform="rotate(-90 211.3 258.6)">39</text>
<text x="213.7" y="258.6" transform="rotate(-90 213.7 258.6)">45</text>
<text x="216.2" y="258.6" transform="rotate(-90 216.2 258.6)">48</text>
<text x="218.6" y="258.6" transform="rotate(-90 218.6 258.6)">49</text>
<text x="221.1" y="258.6" transform="rotate(-90 221.1 258.6)">52</text>
<text x="223.5" y="258.6" transform="rotate(-90 223.5 258.6)">54</text>
<text x="226" y="258.6" transform="rotate(-90 226 258.6)">59</text>
<text x="228.4" y="258.6" transform="rotate(-90 228.4 258.6)">66</text>
<text x="230.9" y="258.6" transform="rotate(-90 230.9 258.6)">73</text>
<text x="233.3" y="258.6" transform="rotate(-90 233.3 258.6)">81</text>
<text x="235.7" y="258.6" transform="rotate(-90 235.7 258.6)">85</text>
<text x="238.2" y="258.6" transform="rotate(-90 238.2 258.6)">88</text>
<text x="240.6" y="258.6" transform="rotate(-90 240.6 258.6)">97</text>
<text x="243.1" y="259.2" transform="rotate(-90 243.1 259.2)">106</text>
<text x="245.5" y="259.2" transform="rotate(-90 245.5 259.2)">115</text>
<text x="248" y="259.2" transform="rotate(-90 248 259.2)">125</text>
<text x="250.4" y="259.2" transform="rotate(-90 250.4 259.2)">134</text>
<text x="252.9" y="259.2" transform="rotate(-90 252.9 259.2)">142</text>
<text x="255.3" y="259.2" transform="rotate(-90 255.3 259.2)">148</text>
<text x="257.8" y="259.2" transform="rotate(-90 257.8 259.2)">158</text>
<text x="260.2" y="259.2" transform="rotate(-90 260.2 259.2)">163</text>
<text x="262.7" y="259.2" transform="rotate(-90 262.7 259.2)">170</text>
<text x="265.1" y="259.2" transform="rotate(-90 265.1 259.2)">182</text>
<text x="267.5" y="259.2" transform="rotate(-90 267.5 259.2)">189</text>
<text x="270" y="259.2" transform="rotate(-90 270 259.2)">194</text>
<text x="272.4" y="259.2" transform="rotate(-90 272.4 259.2)">199</text>
<text x="274.9" y="259.2" transform="rotate(-90 274.9 259.2)">203</text>
<text x="277.3" y="259.2" transform="rotate(-90 277.3 259.2)">207</text>
<text x="339.7" y="280.2">FILE:</text>
<text x="339.7" y="277.7">TITLE</text>
<text x="368.3" y="280.2">REVISION:</text>
<text x="339.7" y="282.6">PAGE</text>
<text x="353.6" y="282.6">OF</text>
<text x="368.3" y="282.6">DRAWN BY:</text>
</g>
</svg>
